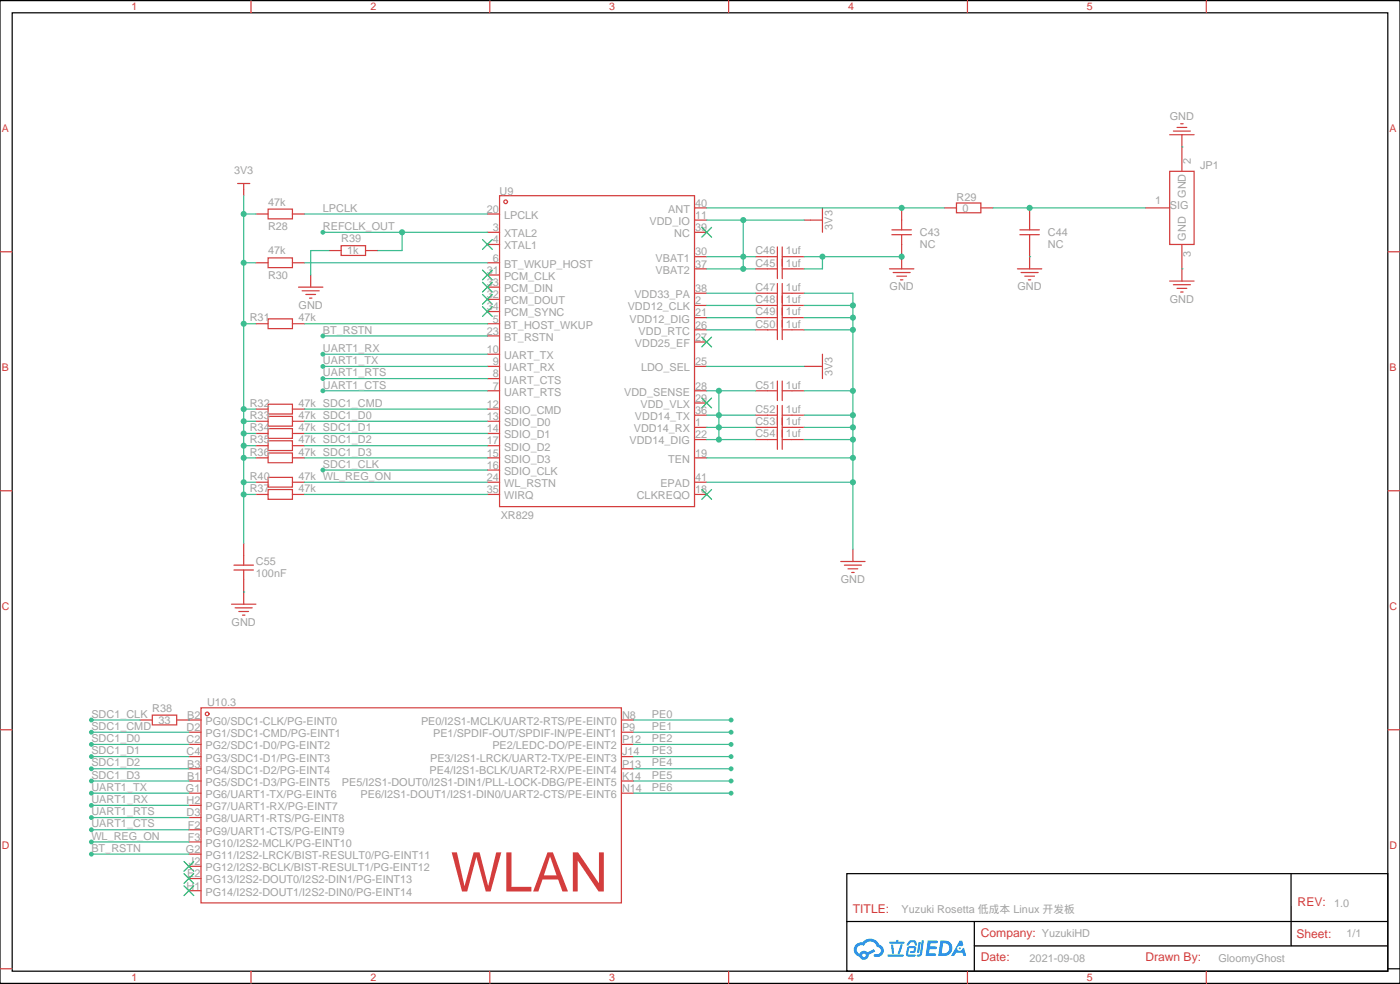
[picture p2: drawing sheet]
<svg xmlns="http://www.w3.org/2000/svg" width="405mm" height="285mm" viewBox="0 0 405 285" stroke-linecap="round" stroke-linejoin="round" font-family="sans-serif">
<path d="M0 .2h405.3v284.3h-405.3zM3.5 3.7h398.3v277.3h-398.3zM245.2 252.8h156.6v28.2h-156.6zM373.8 252.8v20.9M245.2 266.6h156.5M282.1 273.7h119.6M282.1 266.6v14.1M401.8 280.3h3.5" fill="none" stroke="#000" stroke-width=".35"/>
<g fill="none" stroke="#d43d3d" stroke-width=".35">
<path d="M72.7 .2v3.5M141.8 .2v3.5M211 .2v3.5M280.1 .2v3.5M349.2 .2v3.5M0 72.8h3.5M401.8 72.8h3.5M0 142h3.5M401.8 142h3.5M0 211.1h3.5M401.8 211.1h3.5M0 280.3h3.5"/>
<path d="M72.7 281v3.5M141.8 281v3.5M211 281v3.5M280.1 281v3.5M349.2 281v3.5"/>
</g>
<g fill="#178fff">
<path d="M268.6 272.1h2.5l.4 .2-.1 .5-2 .1-.1 .9h1.6l.4 .4-.5 .4h-1.7l-.1 1.2 1.8 .1 .2 .3-.2 .3-2.8 .1z"/>
<path d="M277.9 272.2h.7l.3 1.3-.6 .3a.74 .74 0 0 0-1.1 .3 .74 .74 0 0 0 .5 1 .74 .74 0 0 0 .9-.6l.5-.3 .6 2.3h-.8l-.3-.9h-1.8l-.5 .9h-.9z"/>
<path d="M266 272.5h.6l-.4 3a.31 .31 0 0 1-.4 .2 .31 .31 0 0 1-.3-.3z"/>
<path d="M266.9 272.1h.6l-.5 3.9a.89 .89 0 0 1-.7 .7 .89 .89 0 0 1-.9-.3l1-.4z"/>
<path d="M263.2 272.2l.6-.2 1.2 .1 .6 1.3-.7 .2-.3-1-1.1 .2a.95 .95 0 0 1-.9 .8l-.1-.2z"/>
<path d="M262.9 273.9l1.8-.2a1.04 1.04 0 0 1 .6 1.1 1.04 1.04 0 0 1-.9 .9h-.6a.29 .29 0 0 1-.3-.3 .29 .29 0 0 1 .3-.3h.7l.2-.8-1.5 .1-.3 1.7 1.9 .1a.29 .29 0 0 1 .3 .3 .29 .29 0 0 1-.3 .3l-2-.1-.4-.2 .2-2.1z"/>
<path d="M257 276.2h4.4a.3 .3 0 0 1 .3 .3 .3 .3 0 0 1-.3 .3h-4.3z"/>
<path d="M260.7 273.2h.7l-.5 1.7a1.02 1.02 0 0 1-.7 1.1l-.3-.2z"/>
<path d="M258 273.3h.6l.2 2.4-.2 .3-.3-.2z"/>
<path d="M257.5 272.5h1.9l.2-.6h.5v.6h1.5a.29 .29 0 0 1 .3 .3 .29 .29 0 0 1-.3 .2h-4z"/>
<path d="M272.3 272.1l-.7 4.5h1.5a2.27 2.27 0 0 0 2.6-2.3 2.27 2.27 0 0 0-2.7-2.2zM273.1 272.9a1.5 1.5 0 0 1 1.8 1.5 1.5 1.5 0 0 1-2 1.4h-.3z"/>
<path d="M247.8 273.3a2.09 2.09 0 0 0 1 3.5 1.37 1.37 0 0 0 1.6 .9 1.37 1.37 0 0 0 1.1-1.4l1.9-1-.4-.7-1.8 .9a1.4 1.4 0 0 0-2.3 .5 1.32 1.32 0 0 1-.7-1.9 1.32 1.32 0 0 1 1.9-.5 2.02 2.02 0 0 1 2.1-1.2 2.02 2.02 0 0 1 1.8 1.6 1.09 1.09 0 0 1 1 1.4 1.09 1.09 0 0 1-1.5 .7 .41 .41 0 0 0-.5 .3 .41 .41 0 0 0 .3 .5 1.89 1.89 0 0 0 2.5-1.2 1.89 1.89 0 0 0-1.2-2.4 2.98 2.98 0 0 0-5-.7l-1 .2zM249.6 276.4a.55 .55 0 0 1 1.1 0 .55 .55 0 0 1-1.1 0z"/>
<circle cx="277.9" cy="274.4" r=".28"/>
</g>
<g fill="none" stroke="#d43d3d" stroke-width=".35">
<path d="M338.7 39h7M339.7 37.9h5M340.8 36.9h2.8M341.8 35.8h.7M342.2 39v10.6M68.8 53.1h3.5M70.6 53.1v3.5M144.6 56.6h56.5v90h-56.5zM276.9 58.7h7.1v2.9h-7.1zM338.7 49.6h7v21.1h-7zM74.1 76h3.5M74.1 61.9h3.5"/>
<path d="M77.6 60.5h7.1v2.8h-7.1zM77.6 74.6h7.1v2.8h-7.1zM84.7 76h3.5M84.7 61.9h3.5M90 79.6v3.5M95.2 72.5h3.6M98.8 71.1h7v2.8h-7zM105.8 72.5h3.6M141.1 67.2h3.5M141.1 70.7h3.5M141.1 76h3.5M141.1 61.9h3.5"/>
<path d="M141.1 79.6h3.5M201.1 67.2h3.5M201.1 63.7h3.5M201.1 74.3h3.5M201.1 77.8h3.5M201.1 60.1h3.5M218.7 74.3h6.4M218.7 77.8h6.4M225.1 71.4v9.2M226.5 74.3h6.3M226.5 77.8h6.3M226.5 71.4v9.2"/>
<path d="M232.8 63.7h5.3M238.1 60.1v7.1M257.5 77.8h7.1M258.2 66.5h5.7M258.2 67.9h5.7M258.6 78.8h4.9M259.6 79.9h2.9M261.1 60.1v6.4M261.1 67.9v9.9M273.4 60.1h3.5M284 60.1h3.5M294.6 77.8h7"/>
<path d="M295.3 66.5h5.6M295.3 67.9h5.6M295.6 78.8h5M296.7 79.9h2.8M298.1 60.1v6.4M298.1 67.9v9.9M331.6 60.1h7.1M342.2 70.7v10.6M74.1 93.7h3.5M77.6 92.3h7.1v2.8h-7.1zM84.7 93.7h3.5M86.4 83.1h7.1"/>
<path d="M87.5 84.1h4.9M88.5 85.2h2.9M89.6 86.3h.7M141.1 93.7h3.5M141.1 97.2h3.5M141.1 86.6h3.5M141.1 83.1h3.5M141.1 90.1h3.5M201.1 88.4h3.5M201.1 91.9h3.5M201.1 95.4h3.5M201.1 99h3.5"/>
<path d="M201.1 84.8h3.5M218.7 88.4h6.4M218.7 91.9h6.4M218.7 95.4h6.4M218.7 84.8h6.4M225.1 82v16.2M226.5 88.4h6.3M226.5 91.9h6.3M226.5 95.4h6.3M226.5 84.8h6.3M226.5 82v16.2M260.7 81h.7"/>
<path d="M297.7 81h.7M338.7 81.3h7M339.7 82.4h5M340.8 83.4h2.8M341.8 84.5h.7M74.1 118.4h3.5M77.6 116.9h7.1v2.9h-7.1zM84.7 118.4h3.5M141.1 113.1h3.5M141.1 109.5h3.5M141.1 106h3.5M141.1 102.5h3.5"/>
<path d="M141.1 118.4h3.5M201.1 113.1h3.5M201.1 106h3.5M201.1 116.6h3.5M218.7 113.1h6.4M225.1 110.2v5.7M225.1 117.3v12.7M226.5 113.1h6.3M226.5 110.2v5.7M226.5 117.3v12.7M232.8 106h5.3M238.1 102.5v7"/>
<path d="M74.1 121.9h3.5M74.1 125.4h3.5M74.1 132.5h3.5M74.1 128.9h3.5M74.1 139.5h3.5M77.6 120.5h7.1v2.8h-7.1zM77.6 124h7.1v2.8h-7.1zM77.6 127.5h7.1v2.9h-7.1zM77.6 131.1h7.1v2.8h-7.1zM77.6 138.1h7.1v2.8h-7.1zM84.7 121.9h3.5M84.7 125.4h3.5"/>
<path d="M84.7 132.5h3.5M84.7 128.9h3.5M84.7 139.5h3.5M141.1 121.9h3.5M141.1 125.4h3.5M141.1 132.5h3.5M141.1 136h3.5M141.1 128.9h3.5M141.1 139.5h3.5M201.1 123.6h3.5M201.1 132.5h3.5M201.1 127.2h3.5"/>
<path d="M201.1 139.5h3.5M201.1 120.1h3.5M218.7 123.6h6.4M218.7 127.2h6.4M218.7 120.1h6.4M226.5 123.6h6.3M226.5 127.2h6.3M226.5 120.1h6.3M70.6 157.2v6.3M74.1 143.1h3.5M77.6 141.6h7.1v2.9h-7.1zM84.7 143.1h3.5"/>
<path d="M141.1 143.1h3.5M201.1 143.1h3.5M246.9 158.9v3.6M67 174.8h7.1M67.7 163.5h5.7M67.7 164.9h5.7M68.1 175.9h4.9M69.1 176.9h2.9M70.2 178h.7M70.6 164.9v9.9M243.4 162.5h7.1M244.5 163.5h4.9"/>
<path d="M245.5 164.6h2.9M246.6 165.6h.7M40.6 208.3h3.5M44.1 206.9h7.1v2.8h-7.1zM51.2 208.3h7M54.7 211.8h3.5M54.7 215.4h3.5M54.7 218.9h3.5M58.2 204.8h121.7v56.4h-121.7zM179.9 211.8h3.5M179.9 215.4h3.5M179.9 218.9h3.5"/>
<path d="M179.9 208.3h3.5M54.7 222.4h3.5M54.7 226h3.5M54.7 229.5h3.5M54.7 233h3.5M54.7 236.5h3.5M179.9 222.4h3.5M179.9 226h3.5M179.9 229.5h3.5M54.7 240.1h3.5M54.7 243.6h3.5M54.7 247.1h3.5"/>
<path d="M54.7 250.6h3.5M54.7 254.2h3.5M54.7 257.7h3.5"/>
<circle cx="146.4" cy="58.4" r=".53"/>
<circle cx="60" cy="206.6" r=".53"/>
</g>
<g fill="none" stroke="#3c3" stroke-width=".35">
<path d="M139.7 69.3l2.8 2.8M139.7 78.1l2.8 2.9M142.5 69.3l-2.8 2.8M142.5 78.1l-2.8 2.9M203.2 65.8l2.8 2.8M206 65.8l-2.8 2.8M139.7 85.2l2.8 2.8M139.7 81.7l2.8 2.8M139.7 88.7l2.8 2.8M142.5 85.2l-2.8 2.8M142.5 81.7l-2.8 2.8M142.5 88.7l-2.8 2.8"/>
<path d="M203.2 97.5l2.8 2.9M206 97.5l-2.8 2.9M203.2 115.2l2.8 2.8M206 115.2l-2.8 2.8M203.2 141.6l2.8 2.9M206 141.6l-2.8 2.9M53.3 249.2l2.8 2.9M53.3 252.8l2.8 2.8M53.3 256.3l2.8 2.8M56.1 249.2l-2.8 2.9M56.1 252.8l-2.8 2.8M56.1 256.3l-2.8 2.8"/>
</g>
<path d="M88.2 61.9h52.9M93.5 97.2h47.6M88.2 118.4h52.9M93.5 102.5h47.6M93.5 106h47.6M93.5 109.5h47.6M93.5 113.1h47.6M93.5 136h47.6" fill="none" stroke="#3dbd91" stroke-width=".35"/>
<circle cx="298.1" cy="74.3" r=".18" fill="#3dbd91"/>
<path d="M204.6 60.1h68.8M287.5 60.1h44.1" fill="none" stroke="#3dbd91" stroke-width=".35"/>
<g fill="#3dbd91">
<circle cx="342.2" cy="77.8" r=".18"/>
<circle cx="342.2" cy="42.5" r=".18"/>
</g>
<path d="M204.6 77.8h14.1M204.6 74.3h14.1M204.6 63.7h28.2M215.2 63.7v14.1M232.8 74.3h28.3M238.1 74.3v3.5h-5.3M204.6 91.9h14.1M204.6 88.4h14.1M204.6 84.8h14.1M204.6 106h28.2" fill="none" stroke="#3dbd91" stroke-width=".35"/>
<circle cx="70.6" cy="171.3" r=".18" fill="#3dbd91"/>
<g fill="none" stroke="#3dbd91" stroke-width=".35">
<path d="M26.5 211.8h28.2M26.5 215.4h28.2M26.5 218.9h28.2M183.4 211.8h28.3M183.4 215.4h28.3M183.4 218.9h28.3M183.4 208.3h28.3M26.5 222.4h28.2M26.5 226h28.2M26.5 229.5h28.2M26.5 233h28.2M26.5 236.5h28.2"/>
<path d="M183.4 222.4h28.3M183.4 226h28.3M183.4 229.5h28.3M26.5 240.1h28.2M26.5 243.6h28.2"/>
</g>
<circle cx="54.7" cy="208.3" r=".18" fill="#3dbd91"/>
<g fill="none" stroke="#3dbd91" stroke-width=".35">
<path d="M70.6 56.6v100.6M70.6 76h3.5M70.6 61.9h3.5M88.2 76h52.9M93.5 67.2h47.6M95.2 72.5h-5.2v7.1M116.4 67.2v5.3h-7M70.6 93.7h3.5M88.2 93.7h52.9M204.6 95.4h14.1M232.8 95.4h14.1M232.8 84.8h14.1v74.1"/>
<path d="M232.8 88.4h14.1M232.8 91.9h14.1M70.6 118.4h3.5M204.6 113.1h14.1M208.1 113.1v14.1M232.8 113.1h14.1M70.6 121.9h3.5M70.6 132.5h3.5M70.6 128.9h3.5M70.6 125.4h3.5M70.6 139.5h3.5M88.2 121.9h52.9"/>
<path d="M88.2 132.5h52.9M88.2 128.9h52.9M88.2 125.4h52.9M88.2 139.5h52.9M204.6 132.5h42.3M204.6 123.6h14.1M204.6 127.2h14.1M204.6 120.1h14.1M204.6 139.5h42.3M232.8 123.6h14.1M232.8 127.2h14.1M232.8 120.1h14.1"/>
<path d="M70.6 143.1h3.5M88.2 143.1h52.9M26.5 208.3h14.1M26.5 247.1h28.2"/>
</g>
<g fill="#3dbd91">
<circle cx="261.1" cy="60.1" r=".88"/>
<circle cx="298.1" cy="60.1" r=".88"/>
<circle cx="215.2" cy="77.8" r=".88"/>
<circle cx="215.2" cy="74.3" r=".88"/>
<circle cx="215.2" cy="63.7" r=".88"/>
<circle cx="261.1" cy="74.3" r=".88"/>
<circle cx="238.1" cy="74.3" r=".88"/>
<circle cx="208.1" cy="120.1" r=".88"/>
<circle cx="208.1" cy="123.6" r=".88"/>
<circle cx="208.1" cy="127.2" r=".88"/>
<circle cx="208.1" cy="113.1" r=".88"/>
<circle cx="246.9" cy="88.4" r=".88"/>
<circle cx="246.9" cy="91.9" r=".88"/>
<circle cx="246.9" cy="95.4" r=".88"/>
<circle cx="246.9" cy="139.5" r=".88"/>
<circle cx="246.9" cy="132.5" r=".88"/>
<circle cx="246.9" cy="123.6" r=".88"/>
<circle cx="246.9" cy="113.1" r=".88"/>
<circle cx="246.9" cy="120.1" r=".88"/>
<circle cx="246.9" cy="127.2" r=".88"/>
<circle cx="116.4" cy="67.2" r=".88"/>
<circle cx="70.6" cy="143.1" r=".88"/>
<circle cx="70.6" cy="93.7" r=".88"/>
<circle cx="70.6" cy="76" r=".88"/>
<circle cx="70.6" cy="61.9" r=".88"/>
<circle cx="70.6" cy="118.4" r=".88"/>
<circle cx="70.6" cy="121.9" r=".88"/>
<circle cx="70.6" cy="125.4" r=".88"/>
<circle cx="70.6" cy="132.5" r=".88"/>
<circle cx="70.6" cy="128.9" r=".88"/>
<circle cx="70.6" cy="139.5" r=".88"/>
<circle cx="93.5" cy="102.5" r=".71"/>
<circle cx="93.5" cy="106" r=".71"/>
<circle cx="93.5" cy="109.5" r=".71"/>
<circle cx="93.5" cy="113.1" r=".71"/>
<circle cx="93.5" cy="97.2" r=".71"/>
<circle cx="93.5" cy="136" r=".71"/>
<circle cx="26.5" cy="211.8" r=".71"/>
<circle cx="26.5" cy="215.4" r=".71"/>
<circle cx="26.5" cy="218.9" r=".71"/>
<circle cx="26.5" cy="222.4" r=".71"/>
<circle cx="26.5" cy="226" r=".71"/>
<circle cx="26.5" cy="229.5" r=".71"/>
<circle cx="26.5" cy="233" r=".71"/>
<circle cx="26.5" cy="236.5" r=".71"/>
<circle cx="26.5" cy="240.1" r=".71"/>
<circle cx="26.5" cy="243.6" r=".71"/>
<circle cx="211.7" cy="208.3" r=".71"/>
<circle cx="211.7" cy="211.8" r=".71"/>
<circle cx="211.7" cy="215.4" r=".71"/>
<circle cx="211.7" cy="218.9" r=".71"/>
<circle cx="211.7" cy="222.4" r=".71"/>
<circle cx="211.7" cy="226" r=".71"/>
<circle cx="211.7" cy="229.5" r=".71"/>
<circle cx="26.5" cy="208.3" r=".71"/>
<circle cx="26.5" cy="247.1" r=".71"/>
<circle cx="93.5" cy="67.2" r=".71"/>
</g>
<text font-size="15.7" fill="#d43d3d" x="130.5" y="257.9">WLAN</text>
<g font-size="3.5" fill="#d43d3d">
<text x="375.7" y="262.3">REV:</text>
<text x="246.9" y="264">TITLE:</text>
<text x="284" y="271.1">Company: YuzukiHD</text>
<text x="375.4" y="271.4">Sheet:</text>
<text x="284" y="278.1">Date:</text>
<text x="331.6" y="278.1">Drawn By:</text>
</g>
<g font-size="3.1" fill="#d43d3d">
<text x="38.1" y="3">1</text>
<text x="107.2" y="3">2</text>
<text x="176.4" y="3">3</text>
<text x="245.5" y="3">4</text>
<text x="314.7" y="3">5</text>
<text x=".5" y="38.1">A</text>
<text x="402.3" y="38.1">A</text>
<text x=".5" y="107.3">B</text>
<text x="402.3" y="107.3">B</text>
<text x=".5" y="176.4">C</text>
<text x="402.3" y="176.4">C</text>
<text x=".5" y="245.5">D</text>
<text x="402.3" y="245.5">D</text>
<text x="38.1" y="283.8">1</text>
<text x="107.2" y="283.8">2</text>
<text x="176.4" y="283.8">3</text>
<text x="245.5" y="283.8">4</text>
<text x="314.7" y="283.8">5</text>
</g>
<g font-size="3.1" fill="#a2a2a2">
<text x="338.7" y="34.6">GND</text>
<text x="344.7" y="47.4" transform="rotate(-90 344.7 47.4)">2</text>
<text x="67.8" y="50.5">3V3</text>
<text x="347.5" y="48.9">JP1</text>
<text x="77.6" y="59.5">47k</text>
<text x="144.6" y="56.3">U9</text>
<text x="201.3" y="59.8">40</text>
<text x="276.9" y="58">R29</text>
<text x="334.5" y="59.1">1</text>
<text x="343.3" y="57.3" transform="rotate(-90 343.3 57.3)">GND</text>
<text x="93.5" y="61.2">LPCLK</text>
<text x="141" y="61.6">20</text>
<text x="145.9" y="63.3">LPCLK</text>
<text x="188.1" y="65.1">VDD_IO</text>
<text x="193.5" y="61.6">ANT</text>
<text x="201.3" y="63.3">11</text>
<text x="278.7" y="61.2">0</text>
<text x="338.7" y="60.5">SIG</text>
<text x="77.6" y="66.5">R28</text>
<text x="93.5" y="66.5">REFCLK_OUT</text>
<text x="98.8" y="70.1">R39</text>
<text x="142.7" y="66.9">3</text>
<text x="142.7" y="70.4">4</text>
<text x="145.9" y="68.6">XTAL2</text>
<text x="195.2" y="68.6">NC</text>
<text x="201.3" y="66.9">39</text>
<text x="241" y="66.5" transform="rotate(-90 241 66.5)">3V3</text>
<text x="266.3" y="68.3">C43</text>
<text x="266.3" y="71.8">NC</text>
<text x="303.4" y="68.3">C44</text>
<text x="303.4" y="71.8">NC</text>
<text x="343.3" y="69.6" transform="rotate(-90 343.3 69.6)">GND</text>
<text x="77.6" y="73.6">47k</text>
<text x="100.5" y="73.6">1k</text>
<text x="142.7" y="75.7">6</text>
<text x="145.9" y="72.2">XTAL1</text>
<text x="145.9" y="77.4">BT_WKUP_HOST</text>
<text x="189.8" y="75.7">VBAT1</text>
<text x="201.3" y="73.9">30</text>
<text x="201.3" y="77.4">37</text>
<text x="218.7" y="77.1">C45</text>
<text x="218.7" y="73.6">C46</text>
<text x="227.5" y="77.1">1uf</text>
<text x="227.5" y="73.6">1uf</text>
<text x="344.7" y="74.2" transform="rotate(-90 344.7 74.2)">3</text>
<text x="77.6" y="80.7">R30</text>
<text x="141" y="79.2">31</text>
<text x="141" y="82.7">33</text>
<text x="145.9" y="81">PCM_CLK</text>
<text x="189.8" y="79.2">VBAT2</text>
<text x="257.6" y="84">GND</text>
<text x="294.6" y="84">GND</text>
<text x="86.5" y="89.3">GND</text>
<text x="141" y="86.3">32</text>
<text x="141" y="89.8">34</text>
<text x="145.9" y="88">PCM_DOUT</text>
<text x="145.9" y="84.5">PCM_DIN</text>
<text x="181.7" y="89.8">VDD12_CLK</text>
<text x="183.7" y="86.3">VDD33_PA</text>
<text x="201.3" y="88">2</text>
<text x="201.3" y="84.5">38</text>
<text x="218.7" y="84.2">C47</text>
<text x="218.7" y="87.7">C48</text>
<text x="227.5" y="84.2">1uf</text>
<text x="227.5" y="87.7">1uf</text>
<text x="338.7" y="87.5">GND</text>
<text x="72.3" y="93">R31</text>
<text x="86.4" y="93">47k</text>
<text x="142.7" y="93.3">5</text>
<text x="145.9" y="95.1">BT_HOST_WKUP</text>
<text x="145.9" y="91.6">PCM_SYNC</text>
<text x="182.3" y="93.3">VDD12_DIG</text>
<text x="201.3" y="91.6">21</text>
<text x="201.3" y="95.1">26</text>
<text x="218.7" y="91.2">C49</text>
<text x="218.7" y="94.8">C50</text>
<text x="227.5" y="91.2">1uf</text>
<text x="227.5" y="94.8">1uf</text>
<text x="93.5" y="101.8">UART1_RX</text>
<text x="93.5" y="96.5">BT_RSTN</text>
<text x="141" y="96.9">23</text>
<text x="145.9" y="98.6">BT_RSTN</text>
<text x="183.9" y="100.4">VDD25_EF</text>
<text x="184.9" y="96.9">VDD_RTC</text>
<text x="201.3" y="98.6">27</text>
<text x="93.5" y="105.3">UART1_TX</text>
<text x="141" y="102.1">10</text>
<text x="142.7" y="105.7">9</text>
<text x="145.9" y="107.4">UART_RX</text>
<text x="145.9" y="103.9">UART_TX</text>
<text x="185.6" y="107.4">LDO_SEL</text>
<text x="201.3" y="105.7">25</text>
<text x="93.5" y="108.9">UART1_RTS</text>
<text x="93.5" y="112.4">UART1_CTS</text>
<text x="142.7" y="112.7">7</text>
<text x="142.7" y="109.2">8</text>
<text x="145.9" y="111">UART_CTS</text>
<text x="201.3" y="112.7">28</text>
<text x="218.7" y="112.4">C51</text>
<text x="227.5" y="112.4">1uf</text>
<text x="241" y="108.8" transform="rotate(-90 241 108.8)">3V3</text>
<text x="72.3" y="117.7">R32</text>
<text x="86.4" y="117.7">47k SDC1_CMD</text>
<text x="141" y="118">12</text>
<text x="145.9" y="114.5">UART_RTS</text>
<text x="145.9" y="119.8">SDIO_CMD</text>
<text x="180.7" y="114.5">VDD_SENSE</text>
<text x="185.4" y="118">VDD_VLX</text>
<text x="201.3" y="116.3">29</text>
<text x="201.3" y="119.8">36</text>
<text x="218.7" y="119.5">C52</text>
<text x="227.5" y="119.5">1uf</text>
<text x="72.3" y="121.2">R33</text>
<text x="72.3" y="124.7">R34</text>
<text x="86.4" y="121.2">47k SDC1_D0</text>
<text x="86.4" y="124.7">47k SDC1_D1</text>
<text x="141" y="121.5">13</text>
<text x="141" y="125.1">14</text>
<text x="145.9" y="123.3">SDIO_D0</text>
<text x="183.5" y="125.1">VDD14_RX</text>
<text x="183.9" y="121.5">VDD14_TX</text>
<text x="201.3" y="123.3">1</text>
<text x="218.7" y="123">C53</text>
<text x="227.5" y="123">1uf</text>
<text x="72.3" y="128.3">R35</text>
<text x="72.3" y="131.8">R36</text>
<text x="86.4" y="128.3">47k SDC1_D2</text>
<text x="86.4" y="131.8">47k SDC1_D3</text>
<text x="141" y="128.6">17</text>
<text x="145.9" y="126.8">SDIO_D1</text>
<text x="145.9" y="130.4">SDIO_D2</text>
<text x="182.3" y="128.6">VDD14_DIG</text>
<text x="201.3" y="126.8">22</text>
<text x="218.7" y="126.5">C54</text>
<text x="227.5" y="126.5">1uf</text>
<text x="93.5" y="135.3">SDC1_CLK</text>
<text x="141" y="132.1">15</text>
<text x="141" y="135.7">16</text>
<text x="145.9" y="133.9">SDIO_D3</text>
<text x="145.9" y="137.4">SDIO_CLK</text>
<text x="193.5" y="133.9">TEN</text>
<text x="201.3" y="132.1">19</text>
<text x="72.3" y="142.4">R37</text>
<text x="72.3" y="138.9">R40</text>
<text x="86.4" y="142.4">47k</text>
<text x="86.4" y="138.9">47k WL_REG_ON</text>
<text x="141" y="139.2">24</text>
<text x="141" y="142.7">35</text>
<text x="145.9" y="140.9">WL_RSTN</text>
<text x="191.2" y="140.9">EPAD</text>
<text x="201.3" y="142.7">18</text>
<text x="201.3" y="139.2">41</text>
<text x="145.9" y="144.5">WIRQ</text>
<text x="184.4" y="144.5">CLKREQO</text>
<text x="145" y="150.1">XR829</text>
<text x="74.1" y="163.6">C55</text>
<text x="74.1" y="167.1">100nF</text>
<text x="243.4" y="168.7">GND</text>
<text x="67.1" y="181">GND</text>
<text x="26.5" y="207.7">SDC1_CLK</text>
<text x="44.1" y="205.9">R38</text>
<text x="45.9" y="209.4">33</text>
<text x="54.2" y="208">B2</text>
<text x="59.5" y="209.7">PG0/SDC1-CLK/PG-EINT0</text>
<text x="60" y="204.3">U10.3</text>
<text x="121.9" y="209.7">PE0/I2S1-MCLK/UART2-RTS/PE-EINT0</text>
<text x="180.1" y="208">N8</text>
<text x="188.7" y="207.7">PE0</text>
<text x="26.5" y="211.2">SDC1_CMD</text>
<text x="26.5" y="214.7">SDC1_D0</text>
<text x="54" y="211.5">D2</text>
<text x="54" y="215">C2</text>
<text x="59.5" y="213.3">PG1/SDC1-CMD/PG-EINT1</text>
<text x="125.4" y="213.3">PE1/SPDIF-OUT/SPDIF-IN/PE-EINT1</text>
<text x="180.1" y="211.5">P9</text>
<text x="180.1" y="215">P12</text>
<text x="188.7" y="211.2">PE1</text>
<text x="188.7" y="214.7">PE2</text>
<text x="26.5" y="218.2">SDC1_D1</text>
<text x="26.5" y="221.8">SDC1_D2</text>
<text x="54" y="218.6">C4</text>
<text x="59.5" y="216.8">PG2/SDC1-D0/PG-EINT2</text>
<text x="59.5" y="220.3">PG3/SDC1-D1/PG-EINT3</text>
<text x="124.5" y="220.3">PE3/I2S1-LRCK/UART2-TX/PE-EINT3</text>
<text x="142.6" y="216.8">PE2/LEDC-DO/PE-EINT2</text>
<text x="180.1" y="218.6">J14</text>
<text x="188.7" y="218.2">PE3</text>
<text x="188.7" y="221.8">PE4</text>
<text x="26.5" y="225.3">SDC1_D3</text>
<text x="54.2" y="222.1">B3</text>
<text x="54.2" y="225.6">B1</text>
<text x="59.5" y="223.9">PG4/SDC1-D2/PG-EINT4</text>
<text x="59.5" y="227.4">PG5/SDC1-D3/PG-EINT5</text>
<text x="99" y="227.4">PE5/I2S1-DOUT0/I2S1-DIN1/PLL-LOCK-DBG/PE-EINT5</text>
<text x="124.4" y="223.9">PE4/I2S1-BCLK/UART2-RX/PE-EINT4</text>
<text x="180.1" y="222.1">P13</text>
<text x="180.1" y="225.6">K14</text>
<text x="188.7" y="225.3">PE5</text>
<text x="26.5" y="228.8">UART1_TX</text>
<text x="26.5" y="232.3">UART1_RX</text>
<text x="53.8" y="229.1">G1</text>
<text x="54" y="232.7">H2</text>
<text x="59.5" y="230.9">PG6/UART1-TX/PG-EINT6</text>
<text x="104.4" y="230.9">PE6/I2S1-DOUT1/I2S1-DIN0/UART2-CTS/PE-EINT6</text>
<text x="180.1" y="229.1">N14</text>
<text x="188.7" y="228.8">PE6</text>
<text x="26.5" y="235.9">UART1_RTS</text>
<text x="26.5" y="239.4">UART1_CTS</text>
<text x="54" y="236.2">D3</text>
<text x="54.4" y="239.7">F2</text>
<text x="59.5" y="234.4">PG7/UART1-RX/PG-EINT7</text>
<text x="59.5" y="238">PG8/UART1-RTS/PG-EINT8</text>
<text x="26.5" y="242.9">WL_REG_ON</text>
<text x="54.4" y="243.3">F3</text>
<text x="59.5" y="241.5">PG9/UART1-CTS/PG-EINT9</text>
<text x="59.5" y="245">PG10/I2S2-MCLK/PG-EINT10</text>
<text x="26.5" y="246.5">BT_RSTN</text>
<text x="53.8" y="246.8">G2</text>
<text x="54.7" y="250.3">J2</text>
<text x="59.5" y="248.5">PG11/I2S2-LRCK/BIST-RESULT0/PG-EINT11</text>
<text x="54" y="257.4">H1</text>
<text x="54.2" y="253.8">E2</text>
<text x="59.5" y="252.1">PG12/I2S2-BCLK/BIST-RESULT1/PG-EINT12</text>
<text x="59.5" y="255.6">PG13/I2S2-DOUT0/I2S2-DIN1/PG-EINT13</text>
<text x="59.5" y="259.1">PG14/I2S2-DOUT1/I2S2-DIN0/PG-EINT14</text>
<text x="386.3" y="262.3">1.0</text>
<text x="261.1" y="264.1">Yuzuki Rosetta 低成本 Linux 开发板</text>
<text x="389.8" y="271.2">1/1</text>
<text x="298.1" y="278.2">2021-09-08</text>
<text x="352.8" y="278.2">GloomyGhost</text>
</g>
</svg>
